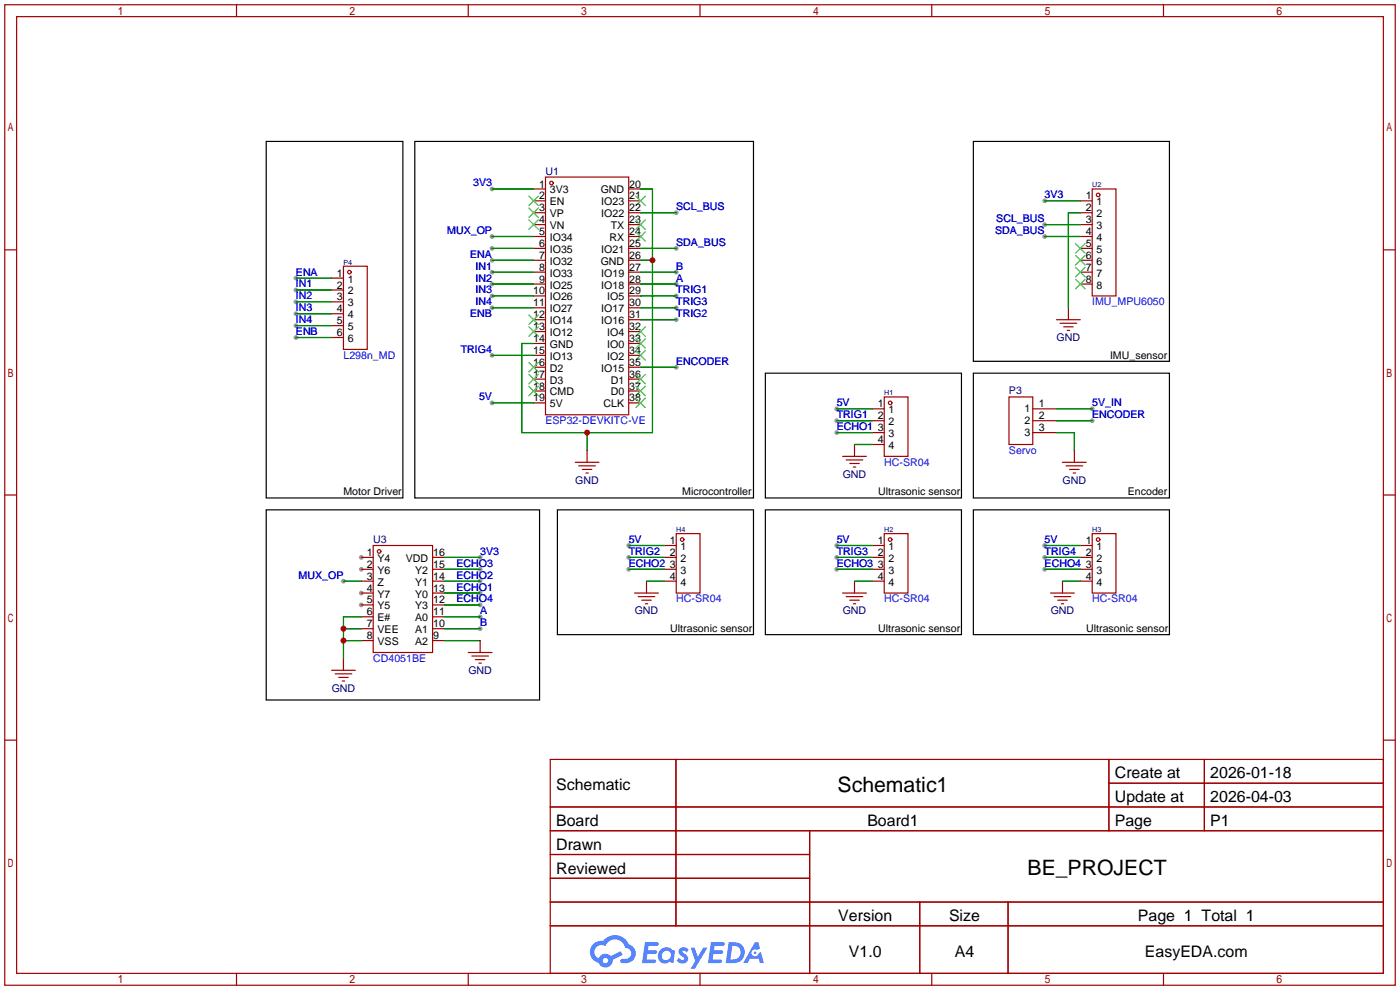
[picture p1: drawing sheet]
<svg xmlns="http://www.w3.org/2000/svg" width="299mm" height="212mm" viewBox="0 0 299 212" stroke-linecap="round" stroke-linejoin="round" font-family="sans-serif">
<g fill="#999">
<circle cx="77.2" cy="119.1" r=".51"/>
<circle cx="77.2" cy="121.7" r=".51"/>
<circle cx="77.2" cy="126.7" r=".51"/>
<circle cx="77.2" cy="129.3" r=".51"/>
<circle cx="144.5" cy="45.5" r=".51"/>
<circle cx="144.5" cy="53.1" r=".51"/>
<circle cx="105.2" cy="86.1" r=".51"/>
<circle cx="105.2" cy="40.4" r=".51"/>
<circle cx="105.2" cy="53.1" r=".51"/>
<circle cx="105.2" cy="55.6" r=".51"/>
<circle cx="105.2" cy="58.2" r=".51"/>
<circle cx="105.2" cy="60.7" r=".51"/>
<circle cx="105.2" cy="63.2" r=".51"/>
<circle cx="105.2" cy="65.8" r=".51"/>
<circle cx="144.5" cy="78.5" r=".51"/>
<circle cx="223.3" cy="42.9" r=".51"/>
<circle cx="223.3" cy="48" r=".51"/>
<circle cx="223.3" cy="50.5" r=".51"/>
<circle cx="233.4" cy="87.4" r=".51"/>
<circle cx="233.4" cy="89.9" r=".51"/>
<circle cx="63.2" cy="59.4" r=".51"/>
<circle cx="63.2" cy="62" r=".51"/>
<circle cx="63.2" cy="64.5" r=".51"/>
<circle cx="63.2" cy="67.1" r=".51"/>
<circle cx="63.2" cy="69.6" r=".51"/>
<circle cx="63.2" cy="72.1" r=".51"/>
<circle cx="178.8" cy="89.9" r=".51"/>
<circle cx="178.8" cy="92.5" r=".51"/>
<circle cx="178.8" cy="87.4" r=".51"/>
<circle cx="178.8" cy="119.1" r=".51"/>
<circle cx="178.8" cy="121.7" r=".51"/>
<circle cx="178.8" cy="116.6" r=".51"/>
<circle cx="223.3" cy="119.1" r=".51"/>
<circle cx="223.3" cy="121.7" r=".51"/>
<circle cx="223.3" cy="116.6" r=".51"/>
<circle cx="134.4" cy="119.1" r=".51"/>
<circle cx="134.4" cy="121.7" r=".51"/>
<circle cx="134.4" cy="116.6" r=".51"/>
<circle cx="102.6" cy="126.7" r=".51"/>
<circle cx="102.6" cy="124.2" r=".51"/>
<circle cx="102.6" cy="121.7" r=".51"/>
<circle cx="102.6" cy="129.3" r=".51"/>
<circle cx="102.6" cy="119.1" r=".51"/>
<circle cx="73.4" cy="124.2" r=".51"/>
<circle cx="102.6" cy="131.8" r=".51"/>
<circle cx="102.6" cy="134.4" r=".51"/>
<circle cx="105.2" cy="50.5" r=".51"/>
<circle cx="144.5" cy="63.2" r=".51"/>
<circle cx="144.5" cy="68.3" r=".51"/>
<circle cx="144.5" cy="65.8" r=".51"/>
<circle cx="105.2" cy="75.9" r=".51"/>
<circle cx="144.5" cy="60.7" r=".51"/>
<circle cx="144.5" cy="58.2" r=".51"/>
</g>
<g fill="none" stroke="#a10000" stroke-width=".25">
<path d="M1 1h297.2v209.6h-297.2zM3.6 3.6h292.1v204.4h-292.1zM50.5 1v2.6M100.1 1v2.6M149.6 1v2.6M199.1 1v2.6M248.7 1v2.6M1 53.4h2.6M295.7 53.4h2.5M1 105.8h2.6M295.7 105.8h2.5M1 158.2h2.6"/>
<path d="M295.7 158.2h2.5M117.6 162.3h178.1v45.7h-178.1zM117.6 172.5h178.1M117.6 177.5h178.1M144.5 162.3v35.6M173 177.5v30.5M237 162.3v15.2M237 167.4h58.7M257.4 162.3v15.2M117.6 182.6h55.4M117.6 192.8h178.1M117.6 187.7h55.4"/>
<path d="M117.6 197.9h178.1M196.6 192.8v15.2M215.4 192.8v15.2M50.5 208v2.6M100.1 208v2.6M149.6 208v2.6M199.1 208v2.6M248.7 208v2.6"/>
</g>
<g fill="#5487ff">
<path d="M145.3 202.7a1.3 1.3 0 0 1 1.9 .3l-.4 .6a.54 .54 0 0 0-.9-.2l.1 .2a1.34 1.34 0 0 1 .9 1.8 1.47 1.47 0 0 1-2.3-.1l.5-.6 .8 .5a.31 .31 0 0 0 .4-.3 .31 .31 0 0 0-.3-.4 1.12 1.12 0 0 1-.7-1.8z"/>
<path d="M147.6 202.5h.9l.6 2 1.2-2h.9l-2.7 4.6h-.9l1-1.7z"/>
<path d="M137.8 201.4h1.7a1.31 1.31 0 0 1 1.2 .2 .4 .4 0 0 1-.3 .5l-1.8 .1-.1 .9h1.6a.4 .4 0 0 1 .4 .4 .4 .4 0 0 1-.5 .4h-1.6l-.2 1.2h1.4a.46 .46 0 0 1 .5 0 .46 .46 0 0 1 .1 .5l-.4 .2h-2.6z"/>
<path d="M151.9 201.4h1.7a1.32 1.32 0 0 1 1.2 .2 .39 .39 0 0 1-.3 .5l-1.8 .1-.1 .9h1.6a.4 .4 0 0 1 .4 .4 .4 .4 0 0 1-.4 .4h-1.7l-.2 1.2h1.4a.46 .46 0 0 1 .5 0 .46 .46 0 0 1 .1 .5l-.4 .2h-2.6z"/>
<path d="M161.3 201.4h.8l.3 1.3-.6 .4a.75 .75 0 0 0-1.1 .3 .75 .75 0 0 0 .5 1 .75 .75 0 0 0 .9-.7l.5-.2 .6 2.3h-.8l-.3-.9h-1.8l-.5 .9h-1z"/>
<path d="M155.7 201.4l-.6 4.4h1.5a2.27 2.27 0 0 0 2.6-2.2 2.27 2.27 0 0 0-2.7-2.2zM156.5 202.1a1.5 1.5 0 0 1 1.8 1.6 1.5 1.5 0 0 1-1.9 1.4h-.3z"/>
<path d="M141.2 203a1.6 1.6 0 0 0-.3 2.3 1.6 1.6 0 0 0 2.3 .2l.7 .3 .3-2.4-.1-.3-.5-.1a1.58 1.58 0 0 0-2.4 0zM141.8 203.5a.98 .98 0 0 1 1.6 .4 .98 .98 0 0 1-1.1 1.3 .94 .94 0 0 1-.9-.7 .94 .94 0 0 1 .4-1z"/>
<path d="M126.8 201.8a2.37 2.37 0 0 0 1.1 4 1.54 1.54 0 0 0 1.8 1 1.54 1.54 0 0 0 1.2-1.6l2.2-1.1-.5-.8-2 1a1.57 1.57 0 0 0-2.7 .5 1.5 1.5 0 0 1-.7-2.1 1.5 1.5 0 0 1 2.2-.5 2.23 2.23 0 0 1 2.3-1.4 2.23 2.23 0 0 1 2 1.8 1.16 1.16 0 0 1 1.2 1.1 1.16 1.16 0 0 1-1.1 1.2h-.7a.47 .47 0 0 0-.5 .4 .47 .47 0 0 0 .4 .5 2.17 2.17 0 0 0 2.5-.9 2.17 2.17 0 0 0-.3-2.7l-.8-.4a3.2 3.2 0 0 0-5.5-.7l-1.1 .1zM128.8 205.3a.6 .6 0 0 1 1.2 0 .6 .6 0 0 1-1.2 0z"/>
<circle cx="161.4" cy="203.6" r=".28"/>
</g>
<g fill="none" stroke="#a10000" stroke-width=".25">
<path d="M116.6 37.8h17.8v50.8h-17.8zM70.9 59.4h2.5M73.4 56.9h5.1v17.8h-5.1zM114 40.4h2.6M114 42.9h2.6M114 45.5h2.6M114 48h2.6M114 50.5h2.6M114 53.1h2.6M114 55.6h2.6M114 58.2h2.6M134.4 40.4h2.5"/>
<path d="M134.4 42.9h2.5M134.4 45.5h2.5M134.4 48h2.5M134.4 50.5h2.5M134.4 53.1h2.5M134.4 55.6h2.5M134.4 58.2h2.5M230.9 42.9h2.5M230.9 45.5h2.5M230.9 48h2.5M230.9 50.5h2.5M230.9 53.1h2.5"/>
<path d="M230.9 55.6h2.5M230.9 58.2h2.5M233.4 40.4h5.1v22.8h-5.1zM70.9 62h2.5M70.9 64.5h2.5M70.9 67.1h2.5M70.9 69.6h2.5M70.9 72.1h2.5M114 60.7h2.6M114 63.2h2.6M114 65.8h2.6M114 68.3h2.6"/>
<path d="M114 70.9h2.6M114 73.4h2.6M114 75.9h2.6M114 78.5h2.6M134.4 60.7h2.5M134.4 63.2h2.5M134.4 65.8h2.5M134.4 68.3h2.5M134.4 70.9h2.5M134.4 73.4h2.5M134.4 75.9h2.5M134.4 78.5h2.5"/>
<path d="M225.8 68.3h5.1M226.6 69.1h3.5M227.3 69.8h2.1M228.1 70.6h.5M228.3 65.8v2.5M230.9 60.7h2.5M114 81h2.6M114 83.6h2.6M114 86.1h2.6M122.9 98.8h5.1M123.7 99.6h3.6M125.5 96.3v2.5"/>
<path d="M134.4 81h2.5M134.4 83.6h2.5M134.4 86.1h2.5M180.1 97.5h5.1M180.8 98.3h3.6M181.6 99.1h2M182.4 99.8h.5M182.6 95v2.5M186.4 87.4h2.6M186.4 89.9h2.6M186.4 92.5h2.6M186.4 95h2.6"/>
<path d="M189 84.8h5.1v12.7h-5.1zM215.6 84.8h5.1v10.2h-5.1zM220.7 87.4h5.1M220.7 89.9h5.1M220.7 92.5h5.1M227.1 98.8h5.1M227.8 99.6h3.6M229.6 96.3v2.5M77.2 119.1h2.6M79.8 116.6h12.7v22.8h-12.7zM92.5 119.1h2.5M124.5 100.3h2"/>
<path d="M125.2 101.1h.5M142 116.6h2.5M142 119.1h2.5M144.5 114h5.1v12.7h-5.1zM186.4 116.6h2.6M186.4 119.1h2.6M189 114h5.1v12.7h-5.1zM228.6 100.3h2M229.4 101.1h.5M230.9 116.6h2.5M230.9 119.1h2.5M233.4 114h5.1v12.7h-5.1z"/>
<path d="M77.2 121.7h2.6M77.2 124.2h2.6M77.2 126.7h2.6M77.2 129.3h2.6M77.2 131.8h2.6M77.2 134.4h2.6M77.2 136.9h2.6M92.5 121.7h2.5M92.5 124.2h2.5M92.5 126.7h2.5M92.5 129.3h2.5M92.5 131.8h2.5"/>
<path d="M92.5 134.4h2.5M92.5 136.9h2.5M100.1 139.4h5.1M102.6 136.9v2.5M135.6 126.7h5.1M136.4 127.5h3.6M137.2 128.3h2M137.9 129h.5M138.2 124.2v2.5M142 121.7h2.5M142 124.2h2.5M180.1 126.7h5.1"/>
<path d="M180.8 127.5h3.6M181.6 128.3h2M182.4 129h.5M182.6 124.2v2.5M186.4 121.7h2.6M186.4 124.2h2.6M224.5 126.7h5.1M225.3 127.5h3.6M226.1 128.3h2M226.8 129h.5M227.1 124.2v2.5M230.9 121.7h2.5"/>
<path d="M230.9 124.2h2.5M70.9 143.3h5M71.6 144h3.6M72.4 144.8h2M73.2 145.5h.5M73.4 140.7v2.6M100.8 140.2h3.6M101.6 141h2M102.4 141.7h.5"/>
<circle cx="117.9" cy="39.1" r=".38"/>
<circle cx="74.7" cy="58.2" r=".38"/>
<circle cx="234.7" cy="41.7" r=".38"/>
<circle cx="190.2" cy="86.1" r=".38"/>
<circle cx="81" cy="117.9" r=".38"/>
<circle cx="145.8" cy="115.3" r=".38"/>
<circle cx="190.2" cy="115.3" r=".38"/>
<circle cx="234.7" cy="115.3" r=".38"/>
</g>
<g fill="none" stroke="#3c3" stroke-width=".25">
<path d="M113 41.9l2.1 2M113 44.4l2.1 2.1M113 47l2.1 2M115.1 41.9l-2.1 2M115.1 44.4l-2.1 2.1M115.1 47l-2.1 2M135.9 41.9l2 2M135.9 47l2 2M135.9 49.5l2 2.1M137.9 47l-2 2M137.9 41.9l-2 2M137.9 49.5l-2 2.1"/>
<path d="M229.9 52.1l2 2M229.9 54.6l2 2M229.9 57.2l2 2M229.9 59.7l2 2M231.9 52.1l-2 2M231.9 54.6l-2 2M231.9 57.2l-2 2M231.9 59.7l-2 2M113 67.3l2.1 2M113 69.8l2.1 2.1M113 77.5l2.1 2M115.1 67.3l-2.1 2"/>
<path d="M115.1 69.8l-2.1 2.1M115.1 77.5l-2.1 2M135.9 69.8l2 2.1M135.9 72.4l2 2M135.9 74.9l2 2.1M137.9 69.8l-2 2.1M137.9 72.4l-2 2M137.9 74.9l-2 2.1M113 80l2.1 2M113 82.5l2.1 2.1M115.1 80l-2.1 2M115.1 82.5l-2.1 2.1"/>
<path d="M135.9 80l2 2M135.9 82.5l2 2.1M135.9 85.1l2 2M137.9 80l-2 2M137.9 82.5l-2 2.1M137.9 85.1l-2 2"/>
</g>
<g fill="none" stroke="#008700" stroke-width=".25">
<path d="M63.2 59.4h7.7M105.2 53.1h8.8M105.2 55.6h8.8M105.2 40.4h8.8M105.2 58.2h8.8M105.2 50.5h8.8M136.9 45.5h7.6M136.9 53.1h7.6M136.9 55.6h2.5M136.9 40.4h2.5v52.1h-27.9v-19.1h2.5M136.9 58.2h7.6M223.3 42.9h7.6"/>
<path d="M223.3 48h7.6M223.3 50.5h7.6M230.9 45.5h-2.6v20.3M63.2 62h7.7M63.2 64.5h7.7M63.2 67.1h7.7M63.2 69.6h7.7M63.2 72.1h7.7M105.2 60.7h8.8M105.2 63.2h8.8M105.2 65.8h8.8M105.2 75.9h8.8"/>
<path d="M136.9 60.7h7.6M136.9 63.2h7.6M136.9 65.8h7.6M136.9 78.5h7.6M136.9 68.3h7.6M105.2 86.1h8.8M125.5 92.5v3.8M178.8 92.5h7.6M178.8 87.4h7.6M178.8 89.9h7.6M182.6 95h3.8M225.8 92.5h3.8v3.8"/>
<path d="M225.8 87.4h7.6M225.8 89.9h7.6M95 119.1h7.6M134.4 119.1h7.6M134.4 116.6h7.6M178.8 119.1h7.6M178.8 116.6h7.6M223.3 119.1h7.6M223.3 116.6h7.6M73.4 124.2h3.8M73.4 136.9h3.8M73.4 134.4h3.8"/>
<path d="M77.2 131.8h-3.8v8.9M95 121.7h7.6M95 124.2h7.6M95 126.7h7.6M95 129.3h7.6M95 136.9h7.6M95 134.4h7.6M95 131.8h7.6M134.4 121.7h7.6M138.2 124.2h3.8M178.8 121.7h7.6M182.6 124.2h3.8"/>
<path d="M223.3 121.7h7.6M227.1 124.2h3.8"/>
</g>
<path d="M56.9 30.2h29.2v76.2h-29.2zM88.6 30.2h72.4v76.2h-72.4zM208 30.2h41.9v47h-41.9zM163.6 79.8h41.9v26.6h-41.9zM208 79.8h41.9v26.6h-41.9zM56.9 109h58.4v40.6h-58.4zM119.1 109h41.9v26.6h-41.9zM163.6 109h41.9v26.6h-41.9zM208 109h41.9v26.6h-41.9z" fill="none" stroke="#000" stroke-width=".25"/>
<g fill="#c00">
<circle cx="139.4" cy="55.6" r=".63"/>
<circle cx="125.5" cy="92.5" r=".63"/>
<circle cx="73.4" cy="136.9" r=".63"/>
<circle cx="73.4" cy="134.4" r=".63"/>
</g>
<g font-size="4.5">
<text x="179" y="169.2">Schematic1</text>
<text x="219.6" y="187">BE_PROJECT</text>
</g>
<g font-size="3.4">
<text x="238.3" y="166.4">Create at</text>
<text x="258.7" y="166.4">2026-01-18</text>
<text x="118.9" y="168.9">Schematic</text>
<text x="238.3" y="171.4">Update at</text>
<text x="258.7" y="171.4">2026-04-03</text>
<text x="118.9" y="176.5">Board</text>
<text x="185.4" y="176.5">Board1</text>
<text x="238.3" y="176.5">Page</text>
<text x="258.7" y="176.5">P1</text>
<text x="118.9" y="181.6">Drawn</text>
<text x="118.9" y="186.7">Reviewed</text>
<text x="179.2" y="196.8">Version</text>
<text x="202.8" y="196.8">Size</text>
<text x="243.2" y="196.8">Page 1 Total 1</text>
<text x="181.4" y="204.5">V1.0</text>
<text x="204.1" y="204.5">A4</text>
<text x="244.7" y="204.5">EasyEDA.com</text>
</g>
<g font-size="2.3" fill="#00f">
<text x="101.1" y="39.8">3V3</text>
<text x="144.5" y="44.9">SCL_BUS</text>
<text x="212.9" y="47.5">SCL_BUS</text>
<text x="223.3" y="42.4">3V3</text>
<text x="95.6" y="50">MUX_OP</text>
<text x="144.5" y="52.5">SDA_BUS</text>
<text x="212.7" y="50">SDA_BUS</text>
<text x="63.2" y="58.9">ENA</text>
<text x="100.5" y="55.1">ENA</text>
<text x="101.6" y="57.6">IN1</text>
<text x="144.5" y="57.6">B</text>
<text x="63.2" y="61.4">IN1</text>
<text x="63.2" y="64">IN2</text>
<text x="101.6" y="60.2">IN2</text>
<text x="101.6" y="62.7">IN3</text>
<text x="101.6" y="65.2">IN4</text>
<text x="144.5" y="62.7">TRIG1</text>
<text x="144.5" y="65.2">TRIG3</text>
<text x="144.5" y="60.2">A</text>
<text x="233.4" y="65.2">IMU_MPU6050</text>
<text x="63.2" y="66.5">IN3</text>
<text x="63.2" y="69.1">IN4</text>
<text x="63.2" y="71.6">ENB</text>
<text x="100.5" y="67.8">ENB</text>
<text x="144.5" y="67.8">TRIG2</text>
<text x="73.4" y="76.7">L298n_MD</text>
<text x="98.5" y="75.4">TRIG4</text>
<text x="144.5" y="77.9">ENCODER</text>
<text x="102.4" y="85.6">5V</text>
<text x="178.8" y="89.4">TRIG1</text>
<text x="178.8" y="86.8">5V</text>
<text x="233.4" y="86.8">5V_IN</text>
<text x="233.4" y="89.4">ENCODER</text>
<text x="116.6" y="90.6">ESP32-DEVKITC-VE</text>
<text x="178.8" y="91.9">ECHO1</text>
<text x="189" y="99.5">HC-SR04</text>
<text x="215.6" y="97">Servo</text>
<text x="102.6" y="118.6">3V3</text>
<text x="134.4" y="118.6">TRIG2</text>
<text x="134.4" y="116">5V</text>
<text x="178.8" y="118.6">TRIG3</text>
<text x="178.8" y="116">5V</text>
<text x="223.3" y="118.6">TRIG4</text>
<text x="223.3" y="116">5V</text>
<text x="63.8" y="123.7">MUX_OP</text>
<text x="97.5" y="123.7">ECHO2</text>
<text x="97.5" y="121.1">ECHO3</text>
<text x="134.4" y="121.1">ECHO2</text>
<text x="178.8" y="121.1">ECHO3</text>
<text x="223.3" y="121.1">ECHO4</text>
<text x="97.5" y="126.2">ECHO1</text>
<text x="97.5" y="128.7">ECHO4</text>
<text x="102.6" y="131.3">A</text>
<text x="144.5" y="128.7">HC-SR04</text>
<text x="189" y="128.7">HC-SR04</text>
<text x="233.4" y="128.7">HC-SR04</text>
<text x="102.6" y="133.8">B</text>
<text x="79.8" y="141.4">CD4051BE</text>
</g>
<g font-size="2.3">
<text x="115.2" y="40.1">1</text>
<text x="117.5" y="41.3">3V3</text>
<text x="128.4" y="41.3">GND</text>
<text x="134.5" y="40.1">20</text>
<text x="115.2" y="42.6">2</text>
<text x="115.2" y="45.2">3</text>
<text x="115.2" y="47.7">4</text>
<text x="117.5" y="43.9">EN</text>
<text x="117.5" y="46.4">VP</text>
<text x="128.5" y="43.9">IO23</text>
<text x="128.5" y="46.4">IO22</text>
<text x="134.5" y="42.6">21</text>
<text x="134.5" y="45.2">22</text>
<text x="134.5" y="47.7">23</text>
<text x="232" y="42.6">1</text>
<text x="232" y="45.2">2</text>
<text x="232" y="47.7">3</text>
<text x="234.4" y="43.9">1</text>
<text x="234.4" y="46.4">2</text>
<text x="115.2" y="50.2">5</text>
<text x="115.2" y="52.8">6</text>
<text x="117.5" y="49">VN</text>
<text x="117.5" y="51.5">IO34</text>
<text x="130.3" y="51.5">RX</text>
<text x="130.5" y="49">TX</text>
<text x="134.5" y="50.2">24</text>
<text x="134.5" y="52.8">25</text>
<text x="232" y="50.2">4</text>
<text x="232" y="52.8">5</text>
<text x="234.4" y="49">3</text>
<text x="234.4" y="51.5">4</text>
<text x="72" y="59.1">1</text>
<text x="115.2" y="55.3">7</text>
<text x="115.2" y="57.9">8</text>
<text x="117.5" y="54">IO35</text>
<text x="117.5" y="56.6">IO32</text>
<text x="117.5" y="59.1">IO33</text>
<text x="128.4" y="56.6">GND</text>
<text x="128.5" y="54">IO21</text>
<text x="128.5" y="59.1">IO19</text>
<text x="134.5" y="55.3">26</text>
<text x="134.5" y="57.9">27</text>
<text x="232" y="55.3">6</text>
<text x="232" y="57.9">7</text>
<text x="234.4" y="54">5</text>
<text x="234.4" y="56.6">6</text>
<text x="234.4" y="59.1">7</text>
<text x="72" y="61.7">2</text>
<text x="72" y="64.2">3</text>
<text x="74.3" y="60.4">1</text>
<text x="74.3" y="62.9">2</text>
<text x="74.3" y="65.5">3</text>
<text x="113.9" y="62.9">10</text>
<text x="113.9" y="65.5">11</text>
<text x="115.2" y="60.4">9</text>
<text x="117.5" y="61.7">IO25</text>
<text x="117.5" y="64.2">IO26</text>
<text x="128.5" y="61.7">IO18</text>
<text x="129.8" y="64.2">IO5</text>
<text x="134.5" y="60.4">28</text>
<text x="134.5" y="62.9">29</text>
<text x="134.5" y="65.5">30</text>
<text x="232" y="60.4">8</text>
<text x="234.4" y="61.7">8</text>
<text x="72" y="66.7">4</text>
<text x="72" y="69.3">5</text>
<text x="72" y="71.8">6</text>
<text x="74.3" y="68">4</text>
<text x="74.3" y="70.6">5</text>
<text x="113.9" y="68">12</text>
<text x="113.9" y="70.6">13</text>
<text x="117.5" y="66.7">IO27</text>
<text x="117.5" y="69.3">IO14</text>
<text x="117.5" y="71.8">IO12</text>
<text x="128.5" y="66.7">IO17</text>
<text x="128.5" y="69.3">IO16</text>
<text x="129.8" y="71.8">IO4</text>
<text x="134.5" y="68">31</text>
<text x="134.5" y="70.6">32</text>
<text x="74.3" y="73.1">6</text>
<text x="113.9" y="73.1">14</text>
<text x="113.9" y="75.6">15</text>
<text x="117.5" y="74.4">GND</text>
<text x="117.5" y="76.9">IO13</text>
<text x="129.8" y="74.4">IO0</text>
<text x="129.8" y="76.9">IO2</text>
<text x="134.5" y="73.1">33</text>
<text x="134.5" y="75.6">34</text>
<text x="237.2" y="76.7">IMU_sensor</text>
<text x="113.9" y="78.2">16</text>
<text x="113.9" y="80.7">17</text>
<text x="113.9" y="83.3">18</text>
<text x="117.5" y="79.4">D2</text>
<text x="117.5" y="82">D3</text>
<text x="128.5" y="79.4">IO15</text>
<text x="130.5" y="82">D1</text>
<text x="134.5" y="78.2">35</text>
<text x="134.5" y="80.7">36</text>
<text x="134.5" y="83.3">37</text>
<text x="113.9" y="85.8">19</text>
<text x="117.5" y="84.5">CMD</text>
<text x="117.5" y="87.1">5V</text>
<text x="129" y="87.1">CLK</text>
<text x="130.5" y="84.5">D0</text>
<text x="134.5" y="85.8">38</text>
<text x="187.6" y="87.1">1</text>
<text x="187.6" y="89.6">2</text>
<text x="189.9" y="88.3">1</text>
<text x="219" y="88.1">1</text>
<text x="222" y="87.1">1</text>
<text x="222" y="89.6">2</text>
<text x="187.6" y="92.1">3</text>
<text x="187.6" y="94.7">4</text>
<text x="189.9" y="90.9">2</text>
<text x="189.9" y="93.4">3</text>
<text x="189.9" y="96">4</text>
<text x="219" y="90.6">2</text>
<text x="219" y="93.2">3</text>
<text x="222" y="92.1">3</text>
<text x="73.4" y="105.9">Motor Driver</text>
<text x="145.8" y="105.9">Microcontroller</text>
<text x="187.7" y="105.9">Ultrasonic sensor</text>
<text x="241" y="105.9">Encoder</text>
<text x="78.4" y="118.8">1</text>
<text x="92.6" y="118.8">16</text>
<text x="143.1" y="116.3">1</text>
<text x="143.1" y="118.8">2</text>
<text x="145.5" y="117.5">1</text>
<text x="187.6" y="116.3">1</text>
<text x="187.6" y="118.8">2</text>
<text x="189.9" y="117.5">1</text>
<text x="232" y="116.3">1</text>
<text x="232" y="118.8">2</text>
<text x="234.4" y="117.5">1</text>
<text x="78.4" y="121.4">2</text>
<text x="78.4" y="123.9">3</text>
<text x="80.7" y="120.1">Y4</text>
<text x="80.7" y="122.6">Y6</text>
<text x="80.7" y="125.2">Z</text>
<text x="86.7" y="120.1">VDD</text>
<text x="88.7" y="125.2">Y1</text>
<text x="88.7" y="122.6">Y2</text>
<text x="92.6" y="123.9">14</text>
<text x="92.6" y="121.4">15</text>
<text x="143.1" y="121.4">3</text>
<text x="143.1" y="123.9">4</text>
<text x="145.5" y="120.1">2</text>
<text x="145.5" y="122.6">3</text>
<text x="145.5" y="125.2">4</text>
<text x="187.6" y="121.4">3</text>
<text x="187.6" y="123.9">4</text>
<text x="189.9" y="120.1">2</text>
<text x="189.9" y="122.6">3</text>
<text x="189.9" y="125.2">4</text>
<text x="232" y="121.4">3</text>
<text x="232" y="123.9">4</text>
<text x="234.4" y="120.1">2</text>
<text x="234.4" y="122.6">3</text>
<text x="234.4" y="125.2">4</text>
<text x="78.4" y="126.4">4</text>
<text x="78.4" y="129">5</text>
<text x="78.4" y="131.5">6</text>
<text x="80.7" y="127.7">Y7</text>
<text x="80.7" y="130.2">Y5</text>
<text x="88.7" y="130.2">Y3</text>
<text x="88.7" y="127.7">Y0</text>
<text x="92.6" y="131.5">11</text>
<text x="92.6" y="129">12</text>
<text x="92.6" y="126.4">13</text>
<text x="78.4" y="134.1">7</text>
<text x="78.4" y="136.6">8</text>
<text x="80.7" y="132.8">E#</text>
<text x="80.7" y="135.3">VEE</text>
<text x="80.7" y="137.9">VSS</text>
<text x="88.7" y="137.9">A2</text>
<text x="88.7" y="135.3">A1</text>
<text x="88.7" y="132.8">A0</text>
<text x="92.6" y="136.6">9</text>
<text x="92.6" y="134.1">10</text>
<text x="143.3" y="135.1">Ultrasonic sensor</text>
<text x="187.7" y="135.1">Ultrasonic sensor</text>
<text x="232.2" y="135.1">Ultrasonic sensor</text>
</g>
<g font-size="2.3" fill="#000080">
<text x="116.6" y="37.3">U1</text>
<text x="225.8" y="72.9">GND</text>
<text x="215.6" y="84.3">P3</text>
<text x="123" y="103.3">GND</text>
<text x="180.1" y="102.1">GND</text>
<text x="227.1" y="103.3">GND</text>
<text x="79.8" y="116">U3</text>
<text x="135.7" y="131.3">GND</text>
<text x="180.1" y="131.3">GND</text>
<text x="224.6" y="131.3">GND</text>
<text x="100.1" y="144">GND</text>
<text x="70.9" y="147.8">GND</text>
</g>
<g font-size="1.5" fill="#000080">
<text x="233.4" y="40">U2</text>
<text x="73.4" y="56.5">P4</text>
<text x="189" y="84.5">H1</text>
<text x="144.5" y="113.7">H4</text>
<text x="189" y="113.7">H2</text>
<text x="233.4" y="113.7">H3</text>
</g>
</svg>
